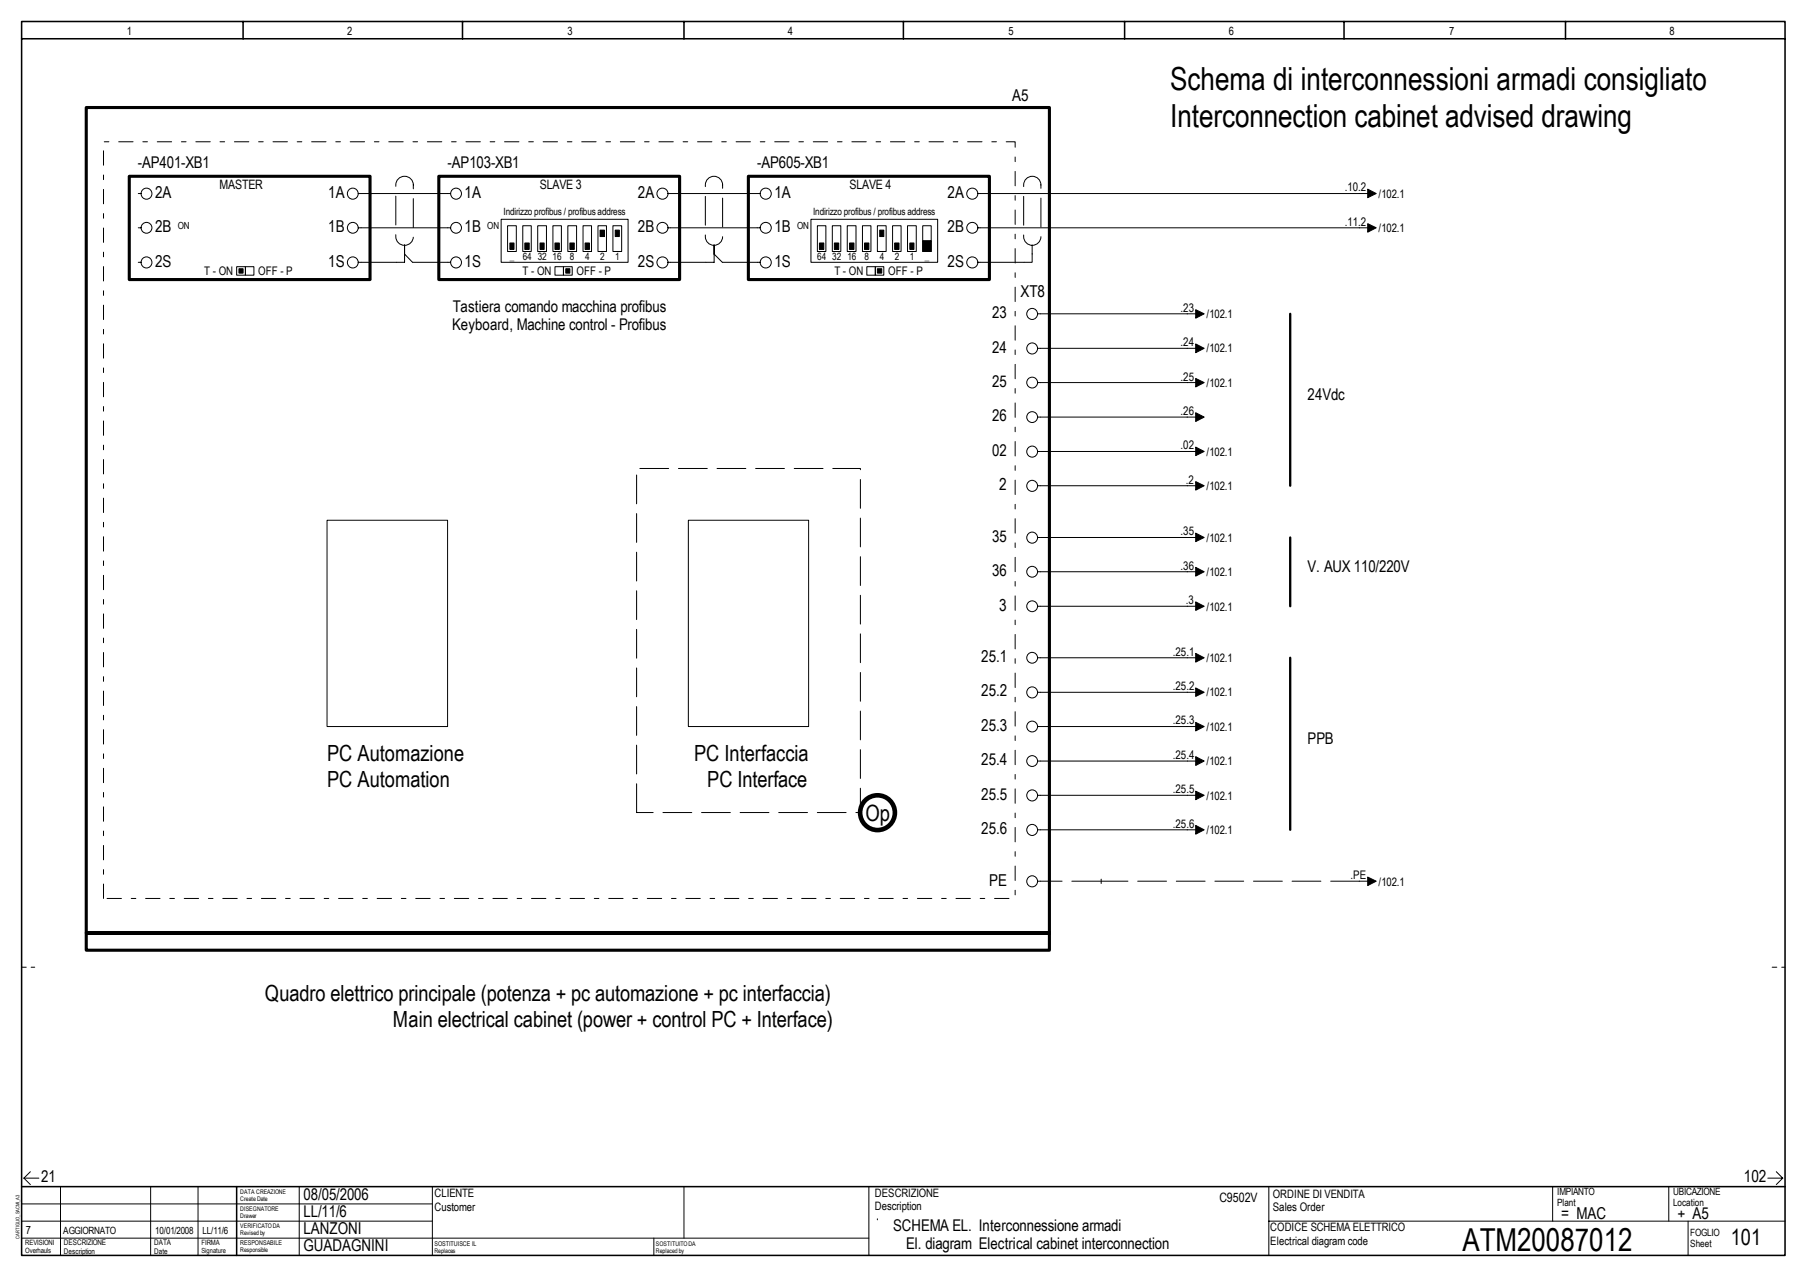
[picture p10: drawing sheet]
<svg xmlns="http://www.w3.org/2000/svg" width="297mm" height="210mm" viewBox="0 0 297 210" stroke-linecap="round" stroke-linejoin="round" font-family="sans-serif">
<path d="M3.6 3.5h289.8v202.9h-289.8zM3.6 6.4h289.8M40 3.5v2.9M76 3.5v2.9M112.4 3.5v2.9M148.5 3.5v2.9M184.9 3.5v2.9M220.9 3.5v2.9M257.3 3.5v2.9M3.6 195.1h289.8M38.9 195.1v11.3" fill="none" stroke="#000" stroke-width=".25"/>
<g fill="none" stroke="#000" stroke-width=".16">
<path d="M3.6 197.9h67.5M3.9 193.7l1.1 1M3.9 193.7h2.5M5 192.6l-1.1 1.1M9.9 195.1v11.3M24.8 195.1v11.3M32.6 195.1v11.3M49.2 195.1v11.3M71.1 195.1v11.3M112.4 195.1v8.4M290.6 193.7h2.4M292 192.6l1 1.1"/>
<path d="M293 193.7l-1 1M3.6 200.7h67.5M3.6 203.5h139.2M107.5 203.5v2.9"/>
</g>
<path d="M3.6 159h2.1M291.3 159h2.1" fill="none" stroke="#000" stroke-width=".16" stroke-dasharray=".8 .8"/>
<path d="M114.9 195.8h26.2v7h-26.2z" fill="#fff"/>
<g fill="none" stroke="#000" stroke-width=".16">
<path d="M22.7 37.4h.5M22.7 31.8h.5M58.9 37.4h15.2M58.9 31.8h15.2M82.4 36h20.8v7.1h-20.8zM83.4 37.1h1.5v4.2h-1.5zM85.9 37.1h1.4v4.2h-1.4zM88.4 37.1h1.4v4.2h-1.4zM90.9 37.1h1.4v4.2h-1.4zM93.3 37.1h1.5v4.2h-1.5zM95.8 37.1h1.4v4.2h-1.4zM98.3 37.1h1.4v4.2h-1.4z"/>
<path d="M98.6 37.8h.8v1.1h-.8zM100.8 37.1h1.4v4.2h-1.4zM109.8 37.4h15.2M109.8 31.8h15.2M133.3 36h20.8v7.1h-20.8zM134.4 37.1h1.4v4.2h-1.4zM136.8 37.1h1.4v4.2h-1.4zM139.3 37.1h1.4v4.2h-1.4zM141.8 37.1h1.4v4.2h-1.4zM144.2 37.1h1.5v4.2h-1.5zM146.7 37.1h1.4v4.2h-1.4zM149.2 37.1h1.4v4.2h-1.4z"/>
<path d="M151.7 37.1h1.4v4.2h-1.4zM160.7 37.4h64.8M160.7 31.8h64.8M22.7 43.1h.5M38.9 43.8h1.4v1.4h-1.4zM40.3 43.8h1.4v1.4h-1.4zM66.5 41.8v-1.5v1.5M66.5 41.8v1.3h-7.6M66.5 41.8l1.3 1.3h6.3M91.2 43.8h1.4v1.4h-1.4zM92.6 43.8h1.5v1.4h-1.5zM117.4 41.8v-1.5v1.5"/>
<path d="M117.4 41.8v1.3h-7.6M117.4 41.8l1.3 1.3h6.3M142.5 43.8h1.4v1.4h-1.4zM143.9 43.8h1.4v1.4h-1.4zM169.7 41.7v1.4h-9M170.6 51.6h26.7M170.6 57.3h26.7M170.6 68.6h26.7M170.6 62.9h26.7M170.6 74.2h26.7M170.6 79.8h26.7M53.8 85.5h19.8v33.9h-19.8z"/>
<path d="M113.2 85.5h19.7v33.9h-19.7zM170.6 88.3h26.7M170.6 94h26.7M170.6 99.7h26.7M170.6 108.1h26.7M170.6 113.8h26.7M170.6 119.4h26.7M170.6 125.1h26.7M170.6 130.7h26.7M170.6 136.4h26.7M170.6 144.8h.4M181 144.5v.7"/>
<path d="M223.4 144.8h2.1M142.8 195.1v11.3M208.6 195.1v11.3M255.2 195.1v5.6M274.3 195.1v5.6M144.2 200.3h.1M208.6 200.7h84.8M277.5 200.7v5.7"/>
<circle cx="24.1" cy="31.8" r=".9"/>
<circle cx="24.1" cy="37.4" r=".89"/>
<circle cx="58" cy="31.8" r=".9"/>
<circle cx="58" cy="37.4" r=".89"/>
<circle cx="75" cy="31.8" r=".9"/>
<circle cx="75" cy="37.4" r=".89"/>
<circle cx="108.9" cy="31.8" r=".91"/>
<circle cx="108.9" cy="37.4" r=".9"/>
<circle cx="125.9" cy="31.8" r=".91"/>
<circle cx="125.9" cy="37.4" r=".9"/>
<circle cx="159.8" cy="31.8" r=".91"/>
<circle cx="159.8" cy="37.4" r=".9"/>
<circle cx="24.1" cy="43.1" r=".9"/>
<circle cx="58" cy="43.1" r=".9"/>
<circle cx="75" cy="43.1" r=".9"/>
<circle cx="108.9" cy="43.1" r=".91"/>
<circle cx="125.9" cy="43.1" r=".91"/>
<circle cx="159.8" cy="43.1" r=".91"/>
<circle cx="169.7" cy="51.6" r=".9"/>
<circle cx="169.7" cy="57.3" r=".9"/>
<circle cx="169.7" cy="79.9" r=".9"/>
<circle cx="169.7" cy="74.2" r=".9"/>
<circle cx="169.7" cy="68.6" r=".89"/>
<circle cx="169.7" cy="62.9" r=".89"/>
<circle cx="169.7" cy="88.4" r=".9"/>
<circle cx="169.7" cy="94" r=".89"/>
<circle cx="169.7" cy="99.7" r=".89"/>
<circle cx="169.7" cy="113.8" r=".9"/>
<circle cx="169.7" cy="108.1" r=".89"/>
<circle cx="169.7" cy="119.4" r=".89"/>
<circle cx="169.7" cy="130.7" r=".9"/>
<circle cx="169.7" cy="136.4" r=".9"/>
<circle cx="169.7" cy="125.1" r=".89"/>
<circle cx="169.7" cy="144.9" r=".9"/>
</g>
<path d="M65.6 29.3a1.44 1.44 0 0 1 2.3 1.1v8.5a1.44 1.44 0 0 1-1.4 1.4 1.44 1.44 0 0 1-1.4-1.4v-8.5v-.5zM116.2 29.6a1.42 1.42 0 0 1 1.6-.6 1.42 1.42 0 0 1 1 1.4v8.5a1.42 1.42 0 0 1-1.4 1.4 1.42 1.42 0 0 1-1.5-1.4v-8.5zM168.9 29.3a1.42 1.42 0 0 1 1.4-.2 1.42 1.42 0 0 1 .8 1.3v8.5a1.42 1.42 0 0 1-1.4 1.4 1.42 1.42 0 0 1-1.4-1.4v-8.5v-.5zM66.5 40.3h.1M117.4 40.3h.1M169.7 41.7v-1.4M104.6 133.6v-56.6h36.8v56.6h-36.8M180.9 144.8h-9.9M223.5 144.8h-42.4" fill="none" stroke="#000" stroke-width=".16" stroke-dasharray="4.7 1.6"/>
<path d="M14.2 17.7h158.3v135.7h-158.3zM21.2 29h39.6v17h-39.6zM72.1 29h39.6v17h-39.6zM123 29h39.6v17h-39.6zM14.2 153.4h158.3v2.8h-158.3z" fill="none" stroke="#000" stroke-width=".51"/>
<path d="M17 147.7v-124.4h149.9v124.4h-149.9" fill="none" stroke="#000" stroke-width=".16" stroke-dasharray="2.4 1.6 .8 1.6"/>
<g fill="#000" stroke="#000" stroke-width=".16">
<path d="M83.8 39.9h.7v1.1h-.7z" fill-rule="evenodd"/>
<path d="M86.3 39.9h.7v1.1h-.7z" fill-rule="evenodd"/>
<path d="M88.8 39.9h.6v1.1h-.6z" fill-rule="evenodd"/>
<path d="M91.2 39.9h.7v1.1h-.7z" fill-rule="evenodd"/>
<path d="M93.7 39.9h.7v1.1h-.7z" fill-rule="evenodd"/>
<path d="M96.2 39.9h.7v1.1h-.7z" fill-rule="evenodd"/>
<path d="M101.1 37.8h.7v1.1h-.7z" fill-rule="evenodd"/>
<path d="M134.7 39.9h.7v1.1h-.7z" fill-rule="evenodd"/>
<path d="M137.2 39.9h.7v1.1h-.7z" fill-rule="evenodd"/>
<path d="M139.7 39.9h.7v1.1h-.7z" fill-rule="evenodd"/>
<path d="M142.1 39.9h.7v1.1h-.7z" fill-rule="evenodd"/>
<path d="M144.6 37.8h.7v1.1h-.7z" fill-rule="evenodd"/>
<path d="M147.1 39.9h.7v1.1h-.7z" fill-rule="evenodd"/>
<path d="M149.6 39.9h.6v1.1h-.6z" fill-rule="evenodd"/>
<path d="M151.7 39.6h1.4v1.7h-1.4z" fill-rule="evenodd"/>
<path d="M224.8 31.1l1.4 .7-1.4 .7z" fill-rule="evenodd"/>
<path d="M224.8 36.8l1.4 .6-1.4 .8z" fill-rule="evenodd"/>
<path d="M39.3 44.2h.7v.7h-.7z" fill-rule="evenodd"/>
<path d="M93 44.2h.7v.7h-.7z" fill-rule="evenodd"/>
<path d="M144.2 44.2h.7v.7h-.7z" fill-rule="evenodd"/>
<path d="M196.6 50.9l1.3 .7-1.3 .7z" fill-rule="evenodd"/>
<path d="M196.6 56.5l1.3 .8-1.3 .7z" fill-rule="evenodd"/>
<path d="M196.6 62.2l1.3 .7-1.3 .7z" fill-rule="evenodd"/>
<path d="M196.6 67.8l1.3 .8-1.3 .7z" fill-rule="evenodd"/>
<path d="M196.6 73.5l1.3 .7-1.3 .7z" fill-rule="evenodd"/>
<path d="M196.6 79.2l1.3 .6-1.3 .8z" fill-rule="evenodd"/>
<path d="M196.6 87.6l1.3 .7-1.3 .7z" fill-rule="evenodd"/>
<path d="M196.6 93.3l1.3 .7-1.3 .7z" fill-rule="evenodd"/>
<path d="M196.6 98.9l1.3 .8-1.3 .6z" fill-rule="evenodd"/>
<path d="M196.6 107.4l1.3 .7-1.3 .7z" fill-rule="evenodd"/>
<path d="M196.6 113.1l1.3 .7-1.3 .7z" fill-rule="evenodd"/>
<path d="M196.6 118.7l1.3 .7-1.3 .7z" fill-rule="evenodd"/>
<path d="M196.6 124.4l1.3 .7-1.3 .7z" fill-rule="evenodd"/>
<path d="M196.6 130l1.3 .7-1.3 .7z" fill-rule="evenodd"/>
<path d="M196.6 135.7l1.3 .7-1.3 .7z" fill-rule="evenodd"/>
<path d="M224.8 144.2l1.4 .6-1.4 .8z" fill-rule="evenodd"/>
</g>
<path d="M98.6 37.8h.8v1.1h-.8z" fill="#000"/>
<circle cx="144.2" cy="133.6" r="2.86" fill="none" stroke="#000" stroke-width=".76"/>
<path d="M212.1 51.6v28.2M212.1 88.3v11.4M212.1 108.1v28.3" fill="none" stroke="#000" stroke-width=".38"/>
<g font-size="5.2">
<text x="192.3" y="14.9">Schema di interconnessioni armadi consigliato</text>
<text x="192.3" y="20.9">Interconnection cabinet advised drawing</text>
<text x="240.4" y="205.6">ATM20087012</text>
</g>
<g font-size="3.7">
<text x="53.8" y="125.1">PC Automazione</text>
<text x="114.1" y="125.1">PC Interfaccia</text>
<text x="53.8" y="129.3">PC Automation</text>
<text x="116.2" y="129.3">PC Interface</text>
<text x="142.3" y="134.9">Op</text>
<text x="43.6" y="164.5">Quadro elettrico principale (potenza + pc automazione + pc interfaccia)</text>
<text x="64.6" y="168.8">Main electrical cabinet (power + control PC + Interface)</text>
<text x="284.5" y="204.6">101</text>
</g>
<g font-size="2.7">
<text x="166.4" y="16.6">A5</text>
<text x="22.6" y="27.6">-AP401-XB1</text>
<text x="73.6" y="27.6">-AP103-XB1</text>
<text x="124.5" y="27.6">-AP605-XB1</text>
<text x="25.5" y="32.5">2A</text>
<text x="54" y="32.5">1A</text>
<text x="76.4" y="32.5">1A</text>
<text x="104.9" y="32.5">2A</text>
<text x="127.3" y="32.5">1A</text>
<text x="155.8" y="32.5">2A</text>
<text x="25.5" y="38.2">2B</text>
<text x="54" y="38.2">1B</text>
<text x="76.4" y="38.2">1B</text>
<text x="104.9" y="38.2">2B</text>
<text x="127.3" y="38.2">1B</text>
<text x="155.8" y="38.2">2B</text>
<text x="25.5" y="43.8">2S</text>
<text x="54" y="43.8">1S</text>
<text x="76.4" y="43.8">1S</text>
<text x="104.9" y="43.8">2S</text>
<text x="127.3" y="43.8">1S</text>
<text x="155.8" y="43.8">2S</text>
<text x="74.4" y="51.2">Tastiera comando macchina profibus</text>
<text x="163.1" y="52.3">23</text>
<text x="167.7" y="48.8">XT8</text>
<text x="74.3" y="54.2">Keyboard, Machine control - Profibus</text>
<text x="163.1" y="58">24</text>
<text x="163.1" y="63.6">25</text>
<text x="214.9" y="65.7">24Vdc</text>
<text x="163.1" y="69.3">26</text>
<text x="163.1" y="74.9">02</text>
<text x="164.3" y="80.6">2</text>
<text x="163.1" y="89">35</text>
<text x="163.1" y="94.7">36</text>
<text x="214.9" y="94">V. AUX 110/220V</text>
<text x="164.3" y="100.4">3</text>
<text x="161.3" y="108.8">25.1</text>
<text x="161.3" y="114.5">25.2</text>
<text x="161.3" y="120.1">25.3</text>
<text x="161.3" y="125.8">25.4</text>
<text x="214.9" y="122.3">PPB</text>
<text x="161.3" y="131.4">25.5</text>
<text x="161.3" y="137.1">25.6</text>
<text x="162.6" y="145.6">PE</text>
<text x="6.8" y="194.3">21</text>
<text x="49.9" y="197.2">08/05/2006</text>
<text x="286.7" y="194.3">102</text>
<text x="49.9" y="202.8">LANZONI</text>
<text x="49.9" y="200">LL/11/6</text>
<text x="146.8" y="202.3">SCHEMA EL. Interconnessione armadi</text>
<text x="256.6" y="200.3">= MAC</text>
<text x="275.7" y="200.3">+ A5</text>
<text x="49.9" y="205.6">GUADAGNINI</text>
<text x="148.9" y="205.3">El. diagram Electrical cabinet interconnection</text>
</g>
<g font-size="2.1">
<text x="36.1" y="31.1">MASTER</text>
<text x="88.7" y="31.1">SLAVE 3</text>
<text x="139.6" y="31.1">SLAVE 4</text>
<text x="200.5" y="197.5">C9502V</text>
</g>
<g font-size="1.9">
<text x="20.8" y="5.7">1</text>
<text x="57.1" y="5.7">2</text>
<text x="93.3" y="5.7">3</text>
<text x="129.5" y="5.7">4</text>
<text x="165.8" y="5.7">5</text>
<text x="202" y="5.7">6</text>
<text x="238.2" y="5.7">7</text>
<text x="274.4" y="5.7">8</text>
<text x="221" y="31.5">.10.2</text>
<text x="226.6" y="32.5">/102.1</text>
<text x="221" y="37.1">.11.2</text>
<text x="226.6" y="38.1">/102.1</text>
<text x="33.6" y="45.2">T - ON</text>
<text x="42.5" y="45.2">OFF - P</text>
<text x="85.9" y="45.2">T - ON</text>
<text x="94.8" y="45.2">OFF - P</text>
<text x="137.2" y="45.2">T - ON</text>
<text x="146" y="45.2">OFF - P</text>
<text x="194.1" y="51.2">.23</text>
<text x="198.3" y="52.3">/102.1</text>
<text x="194.1" y="56.9">.24</text>
<text x="198.3" y="57.9">/102.1</text>
<text x="194.1" y="62.5">.25</text>
<text x="198.3" y="63.6">/102.1</text>
<text x="194.1" y="68.2">.26</text>
<text x="194.1" y="73.9">.02</text>
<text x="198.3" y="74.9">/102.1</text>
<text x="194.9" y="79.5">.2</text>
<text x="198.3" y="80.5">/102.1</text>
<text x="194.1" y="88">.35</text>
<text x="198.3" y="89">/102.1</text>
<text x="194.1" y="93.7">.36</text>
<text x="198.3" y="94.7">/102.1</text>
<text x="194.9" y="99.3">.3</text>
<text x="198.3" y="100.4">/102.1</text>
<text x="192.8" y="107.8">.25.1</text>
<text x="192.8" y="113.4">.25.2</text>
<text x="198.3" y="108.8">/102.1</text>
<text x="192.8" y="119.1">.25.3</text>
<text x="198.3" y="114.5">/102.1</text>
<text x="192.8" y="124.8">.25.4</text>
<text x="198.3" y="120.1">/102.1</text>
<text x="198.3" y="125.8">/102.1</text>
<text x="192.8" y="130.4">.25.5</text>
<text x="198.3" y="131.4">/102.1</text>
<text x="192.8" y="136.1">.25.6</text>
<text x="198.3" y="137.1">/102.1</text>
<text x="222" y="144.5">.PE</text>
<text x="226.6" y="145.6">/102.1</text>
<text x="71.4" y="196.8">CLIENTE</text>
<text x="143.8" y="196.8">DESCRIZIONE</text>
<text x="209.2" y="196.9">ORDINE DI VENDITA</text>
<text x="4.3" y="202.8">7</text>
<text x="71.4" y="199">Customer</text>
<text x="143.8" y="198.9">Description</text>
<text x="208.8" y="202.4">CODICE SCHEMA ELETTRICO</text>
<text x="209.2" y="199">Sales Order</text>
<text x="208.8" y="204.6">Electrical diagram code</text>
</g>
<g font-size="1.6">
<text x="82.8" y="35.3">Indirizzo profibus / profibus address</text>
<text x="133.6" y="35.3">Indirizzo profibus / profibus address</text>
<text x="29.2" y="37.7">ON</text>
<text x="80.1" y="37.7">ON</text>
<text x="131" y="37.7">ON</text>
<text x="83.8" y="42.8">_</text>
<text x="85.9" y="42.8">64</text>
<text x="88.4" y="42.8">32</text>
<text x="90.8" y="42.8">16</text>
<text x="93.7" y="42.8">8</text>
<text x="96.2" y="42.8">4</text>
<text x="98.6" y="42.8">2</text>
<text x="101.1" y="42.8">1</text>
<text x="134.3" y="42.8">64</text>
<text x="136.8" y="42.8">32</text>
<text x="139.3" y="42.8">16</text>
<text x="142.1" y="42.8">8</text>
<text x="144.6" y="42.8">4</text>
<text x="147.1" y="42.8">2</text>
<text x="149.5" y="42.8">1</text>
<text x="152" y="42.8">_</text>
<text x="256" y="196.5">IMPIANTO</text>
<text x="275" y="196.5">UBICAZIONE</text>
<text x="10.4" y="202.8">AGGIORNATO</text>
<text x="25.5" y="202.8">10/01/2008</text>
<text x="33.3" y="202.8">LL/11/6</text>
<text x="256" y="198.3">Plant</text>
<text x="275" y="198.3">Location</text>
<text x="277.9" y="203.2">FOGLIO</text>
<text x="277.9" y="205">Sheet</text>
</g>
<g font-size="1.3">
<text x="10.5" y="204.7">DESCRIZIONE</text>
<text x="10.5" y="206.1">Description</text>
<text x="25.4" y="204.7">DATA</text>
<text x="25.4" y="206.1">Date</text>
</g>
<g font-size="1.2">
<text x="4.1" y="204.7">REVISIONI</text>
<text x="4.1" y="206">Overhauls</text>
<text x="33.1" y="204.7">FIRMA</text>
<text x="33.1" y="206">Signature</text>
</g>
<g font-size="1.1">
<text x="39.5" y="204.7">RESPONSABILE</text>
<text x="71.4" y="204.7">SOSTITUISCE IL</text>
</g>
<g font-size="1">
<text x="39.5" y="196.2">DATA CREAZIONE</text>
<text x="39.5" y="197.4">Create Date</text>
<text x="39.5" y="199">DISEGNATORE</text>
<text x="39.5" y="200.2">Drawer</text>
<text x="39.5" y="201.8">VERIFICATO DA</text>
<text x="39.5" y="203.1">Revised by</text>
<text x="39.5" y="205.8">Responsible</text>
<text x="71.4" y="205.9">Replaces</text>
<text x="107.8" y="204.7">SOSTITUITO DA</text>
<text x="107.8" y="205.9">Replaced by</text>
</g>
<text font-size=".8" x="3.2" y="203.6" transform="rotate(-90 3.2 203.6)">CARTIGLIO_SACMI_A3</text>
</svg>
